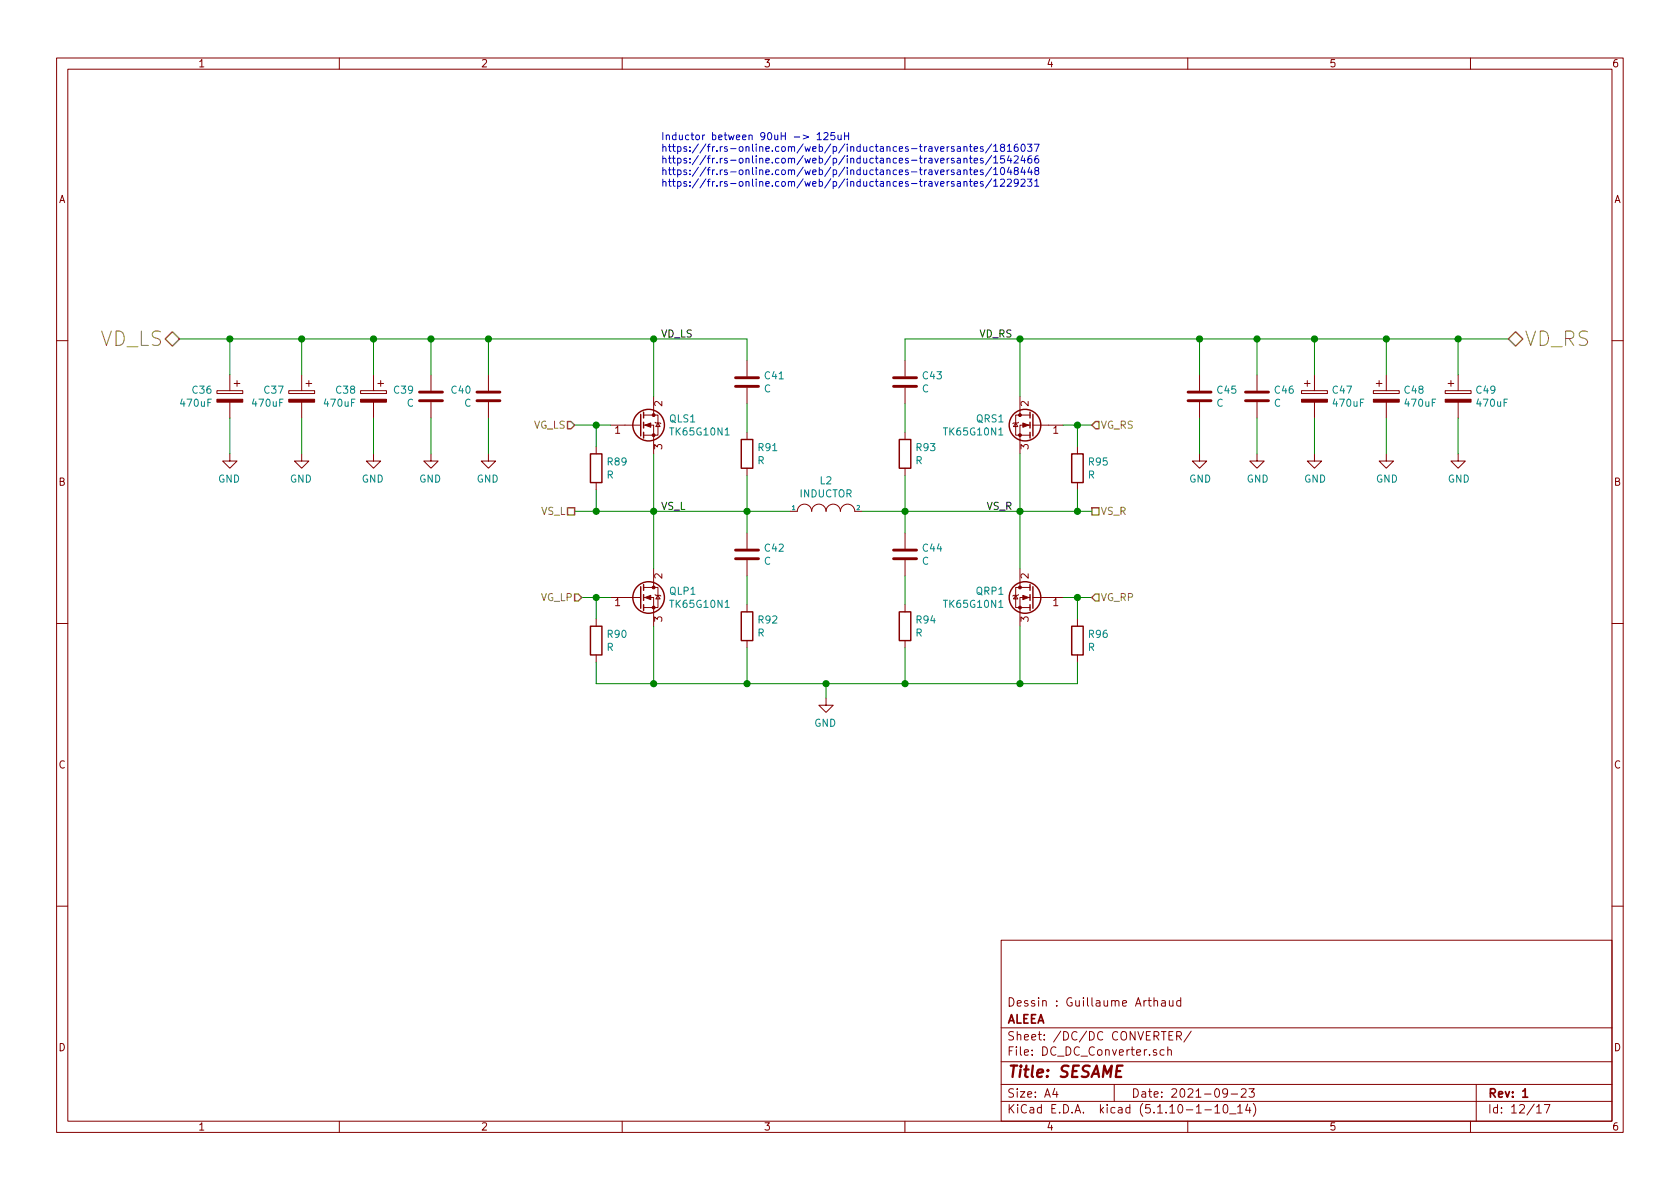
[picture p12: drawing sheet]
<svg xmlns="http://www.w3.org/2000/svg" width="297mm" height="210mm" viewBox="0 0 297 210" stroke-linecap="round" stroke-linejoin="round" font-family="sans-serif">
<g fill="none" stroke="#840000" stroke-width=".18">
<path d="M10 10.3h277v189.9h-277zM12 12.2h273v186.1h-273zM60 10.3v1.9M110 10.3v1.9M160 10.3v1.9M210 10.3v1.9M260 10.3v1.9M10 60.2h2M38.4 69.1h4.5v.5h-4.5zM40.6 66.3v2.8M40.6 71.1v2.8M41.4 67.8h1"/>
<path d="M41.9 67.3v1M51.1 69.1h4.5v.5h-4.5zM53.3 66.3v2.8M53.3 71.1v2.8M54.1 67.8h1M54.6 67.3v1M63.8 69.1h4.5v.5h-4.5zM66 66.3v2.8M66 71.1v2.8M66.8 67.8h1M67.3 67.3v1M76.2 66.3v2.8"/>
<path d="M76.2 71.1v2.8M86.4 66.3v2.8M86.4 71.1v2.8M105.4 79v1.3M107.9 75.2h5.4M113.8 75.2h1.8v5.1M113.8 73.4h2.5v3.6h-2.5M115.6 70.1v3.3M115.8 74.7l.2 .1h.7l.1 .1M116.3 74.8l.4 .6h-.7zM132.1 63.7v2.8M132.1 68.6v2.8"/>
<path d="M132.1 76.4v1.3M160 63.7v2.8M160 68.6v2.8M160 76.4v1.3M179.6 74.8l.4 .6h-.8zM180.1 74.7l-.1 .1h-.8l-.1 .1M180.3 70.1v3.3M182.1 75.2h-1.8v5.1M182.1 73.4h-2.5v3.6h2.5M182.6 75.2h5.4M190.5 79v1.3M212.1 66.3v2.8"/>
<path d="M212.1 71.1v2.8M222.2 66.3v2.8M222.2 71.1v2.8M230.1 69.1h4.6v.5h-4.6zM230.6 67.8h1M231.1 67.3v1M232.4 66.3v2.8M232.4 71.1v2.8M242.8 69.1h4.6v.5h-4.6zM243.3 67.8h1M243.8 67.3v1M245.1 66.3v2.8"/>
<path d="M245.1 71.1v2.8M255.5 69.1h4.6v.5h-4.6zM256 67.8h1M256.5 67.3v1M257.8 66.3v2.8M257.8 71.1v2.8M285 60.2h2M40.6 80.3v1.2h-1.2l1.2 1.3 1.3-1.3h-1.3M53.3 80.3v1.2h-1.2l1.2 1.3 1.3-1.3h-1.3M66 80.3v1.2h-1.2l1.2 1.3 1.3-1.3h-1.3M76.2 80.3v1.2h-1.3l1.3 1.3 1.3-1.3h-1.3M86.4 80.3v1.2h-1.3l1.3 1.3 1.2-1.3h-1.2"/>
<path d="M105.4 85.3v1.3M132.1 82.8v1.3M132.1 94.2v2.8M132.1 99.1v2.7M139.7 90.4h1.3a1.27 1.27 0 0 1 1.2-1.3 1.27 1.27 0 0 1 1.3 1.3 1.27 1.27 0 0 1 1.3-1.3 1.27 1.27 0 0 1 1.2 1.3 1.27 1.27 0 0 1 1.3-1.3 1.27 1.27 0 0 1 1.3 1.3 1.27 1.27 0 0 1 1.3-1.3 1.27 1.27 0 0 1 1.2 1.3h1.3M160 82.8v1.3M160 94.2v2.8M160 99.1v2.7M190.5 85.3v1.3M212.1 80.3v1.2h1.3l-1.3 1.3-1.3-1.3h1.3M222.2 80.3v1.2h1.3l-1.3 1.3-1.2-1.3h1.2M232.4 80.3v1.2h1.3l-1.3 1.3-1.3-1.3h1.3"/>
<path d="M245.1 80.3v1.2h1.3l-1.3 1.3-1.3-1.3h1.3M257.8 80.3v1.2h1.3l-1.3 1.3-1.3-1.3h1.3M10 110.3h2M105.4 109.5v1.2M105.4 115.8v1.3M107.9 105.7h5.4M113.8 105.7h1.8v5M113.8 103.9h2.5v3.5h-2.5M115.6 100.6v3.3M115.8 105.2l.2 .1h.7l.1 .1M116.3 105.3l.4 .6h-.7zM132.1 106.9v1.3"/>
<path d="M132.1 113.3v1.2M160 106.9v1.3M160 113.3v1.2M179.6 105.3l.4 .6h-.8zM180.1 105.2l-.1 .1h-.8l-.1 .1M180.3 100.6v3.3M182.1 105.7h-1.8v5M182.1 103.9h-2.5v3.5h2.5M182.6 105.7h5.4M190.5 109.5v1.2M190.5 115.8v1.3M285 110.3h2"/>
<path d="M146 123.4v1.3h-1.2l1.2 1.3 1.3-1.3h-1.3M10 160.2h2M177 166.3h108v32h-108zM204 177.1l.3-.2 .3 .1 .1 .9M204 176.4v1.5M205.4 177h.6v.9M206 177.3l-.5 .1a.29 .29 0 0 0-.2 .2 .29 .29 0 0 0 .2 .3l.5-.1M206.8 176.9v.9l.4 .1 .2-.1M207.4 176.9v1M208.8 177l-.5-.1-.2 .3v.6l.2 .1 .5-.1M208.8 176.4v1.5M285 160.2h2"/>
<path d="M60 198.3v1.9M110 198.3v1.9M160 198.3v1.9M177 194.8h108M177 191.8h108M177 187.8h108M177 181.8h108M186.5 192.5l-.4 1h1M186.8 193v1M197 191.8v3M204.5 185.7l-.4-.1-.2 .2 .1 .2 .5 .2v.3h-.6M205.8 185.7l-.4-.1-.3 .3 .1 .6 .2 .1 .4-.1"/>
<path d="M206.5 185.7l.2-.1 .3 .1 .1 .9M206.5 185.1v1.5M206.7 183.1h.5M207.4 182.4h-.7v1.5h.7M208.1 183.2l.7-.1 .1-.2-.1-.4-.7-.1v1.5M208.4 183.2l.5 .7M210 198.3v1.9M210.6 182.3l-1.3 2M213 196.3h1.2M214.8 195.8l.4-.5v1.5M214.8 196.8h.9M216.4 195.5l.3-.2a.94 .94 0 0 1 0 1.5l-.4-.3v-.6z"/>
<path d="M217 193.2l-.1 .2a.48 .48 0 0 1-.6-.1v-.6a.48 .48 0 0 1 .6-.1l.1 .1a1.19 1.19 0 0 1-.2 1.2l-.5 .1M217.4 197h1.1M217.7 193.5h1.1M218.8 195.8l.5-.5v1.5M218.8 196.8h.9M219.5 192.7l.2-.2h.3l.3 .2v.3v.2l-.9 .8h.9M220.6 195.2l-.4 1.1h1M220.8 192.5h1l-.5 .6 .4 .1v.7l-.2 .1-.7-.1M221 195.8v1M221.6 195.1a1.71 1.71 0 0 1 0 2.3M260 198.3v1.9M261 191.8v6.5"/>
<path d="M271.7 195.8l.4-.5v1.5M271.7 196.8h.8M273 195.3h1l-.6 1.5"/>
</g>
<path d="M269.2 193l.5-.5v1.5M269.2 194h.9" fill="none" stroke="#840000" stroke-width=".3"/>
<g fill="none" stroke="#840000" stroke-width=".25">
<path d="M113.3 73.3v3.8M113.8 72.9v1M113.8 74.7v1M113.8 76.4v1.1M131.1 77.7h2v5.1h-2zM159 77.7h2v5.1h-2zM182.1 72.9v1M182.1 74.7v1M182.1 76.4v1.1M182.6 73.3v3.8M104.4 80.3h2v5h-2zM189.5 80.3h2v5h-2z"/>
<path d="M104.4 110.7h2v5.1h-2zM113.3 103.8v3.8M113.8 103.4v1M113.8 105.2v1M113.8 106.9v1M131.1 108.2h2v5.1h-2zM159 108.2h2v5.1h-2zM182.1 103.4v1M182.1 105.2v1M182.1 106.9v1M182.6 103.8v3.8M189.5 110.7h2v5.1h-2z"/>
<circle cx="114.7" cy="75.2" r="2.79"/>
<circle cx="181.2" cy="75.2" r="2.79"/>
<circle cx="114.7" cy="105.7" r="2.79"/>
<circle cx="181.2" cy="105.7" r="2.79"/>
</g>
<g fill="#840000" stroke="#840000" stroke-width=".18">
<path d="M114 75.2l1.1-.4v.8z"/>
<path d="M63.8 70.6h4.5v.5h-4.5z"/>
<path d="M114 105.7l1.1-.4v.7z"/>
<path d="M180.8 105.3l1.1 .4-1.1 .3z"/>
<path d="M51.1 70.6h4.5v.5h-4.5z"/>
<path d="M38.4 70.6h4.5v.5h-4.5z"/>
<path d="M180.8 74.8l1.1 .4-1.1 .4z"/>
<path d="M230.1 70.6h4.6v.5h-4.6z"/>
<path d="M242.8 70.6h4.6v.5h-4.6z"/>
<path d="M255.5 70.6h4.6v.5h-4.6z"/>
<circle cx="115.6" cy="77" r=".25"/>
<circle cx="115.6" cy="73.4" r=".25"/>
<circle cx="115.6" cy="107.4" r=".25"/>
<circle cx="115.6" cy="103.9" r=".25"/>
<circle cx="180.3" cy="107.4" r=".25"/>
<circle cx="180.3" cy="103.9" r=".25"/>
<circle cx="180.3" cy="77" r=".25"/>
<circle cx="180.3" cy="73.4" r=".25"/>
</g>
<path d="M128.2 76.9h.7M176.6 76.9h.7M128.2 107.4h.7M176.6 107.4h.7" fill="none" stroke="#008484" stroke-width=".18"/>
<g fill="none" stroke="#840000" stroke-width=".51">
<path d="M74.2 70.9h4M74.2 69.3h4M84.3 70.9h4.1M84.3 69.3h4.1M130 68.3h4.1M130 66.8h4.1M158 68.3h4.1M158 66.8h4.1M210.1 70.9h4M210.1 69.3h4M220.2 70.9h4.1M220.2 69.3h4.1"/>
<path d="M130 98.8h4.1M130 97.3h4.1M158 98.8h4.1M158 97.3h4.1"/>
</g>
<g fill="none" stroke="#008400" stroke-width=".18">
<path d="M31.7 59.9h100.4v3.8M40.6 59.9v6.4M53.3 59.9v6.4M66 59.9v6.4M76.2 59.9v6.4M86.4 59.9v6.4M115.6 59.9v10.2M180.3 59.9v10.2M212.1 59.9v6.4M222.2 59.9v6.4M232.4 59.9v6.4M245.1 59.9v6.4"/>
<path d="M257.8 59.9v6.4M266.7 59.9h-106.7v3.8M40.6 73.9v6.4M53.3 73.9v6.4M66 73.9v6.4M76.2 73.9v6.4M86.4 73.9v6.4M101.6 75.2h6.3M105.4 75.2v3.8M132.1 71.4v5M160 71.4v5M188 75.2h5"/>
<path d="M190.5 75.2v3.8M212.1 73.9v6.4M222.2 73.9v6.4M232.4 73.9v6.4M245.1 73.9v6.4M257.8 73.9v6.4M101.6 90.4h38.1M105.4 86.6v3.8M115.6 80.3v20.3M132.1 84.1v10.1M152.4 90.4h40.6M160 84.1v10.1"/>
<path d="M180.3 80.3v20.3M190.5 86.6v3.8M102.9 105.7h5M105.4 117.1v3.8h85.1v-3.8M105.4 105.7v3.8M115.6 110.7v10.2M132.1 101.8v5.1M132.1 114.5v6.4M160 101.8v5.1M160 114.5v6.4M180.3 110.7v10.2M188 105.7h5"/>
<path d="M190.5 105.7v3.8M146 120.9v2.5"/>
</g>
<path d="M29.2 59.9l1.3-1.2 1.2 1.2-1.2 1.3zM266.7 59.9l1.3-1.2 1.2 1.2-1.2 1.3zM100.3 74.5h.7l.6 .7-.6 .6h-.7zM193.7 74.5h.6v1.3h-.6l-.7-.6zM100.3 89.8h1.3v1.3h-1.3zM193 89.8h1.3v1.3h-1.3zM101.6 105h.6l.7 .7-.7 .6h-.6zM193.7 105h.6v1.3h-.6l-.7-.6z" fill="none" stroke="#848400" stroke-width=".25"/>
<g fill="none" stroke="#0000c2" stroke-width=".18">
<path d="M144.5 23.8l.4-.4v1.3M144.5 24.7h.7M145.7 23.6l.5-.2 .2 .4v.2l-.8 .7h.8M147.6 23.4h-.6l-.1 .6 .2-.1 .5 .1v.6l-.2 .1-.5-.1M148.2 23.9v.8h.3l.2-.1M148.7 23.9v.8M149.3 23.4v1.3M149.3 24h.7M150 23.4v1.3M167.5 32.1v.8M167.8 25.9l-.3 .3M167.8 28l-.3 .2"/>
<path d="M167.8 30l-.3 .3M167.8 32.1l-.3 .2M168.7 26l-.3-.1-.2 .2v.2l.5 .1v.3h-.5M168.7 28h-.3l-.2 .2v.1l.5 .2v.3h-.5M168.7 30.1l-.3-.1-.2 .2v.2l.5 .1v.3h-.5M168.7 32.2l-.3-.1-.2 .2v.2l.5 .1v.3h-.5M169.3 26h.4l.1 .8M169.3 28h.4l.1 .8M169.3 30.1h.4l.1 .8M169.3 32.2h.4l.1 .7M169.8 26.2l-.4 .1-.2 .2 .1 .2h.5M169.8 28.3h-.4l-.2 .2 .1 .3h.5"/>
<path d="M169.8 30.3l-.4 .1-.2 .2 .1 .2h.5M169.8 32.4l-.4 .1-.2 .1 .1 .3h.5M170.4 26.1l.2-.2 .3 .1 .1 .8M170.4 28.1l.2-.1h.3l.1 .8M170.4 30.2l.2-.2 .3 .1 .1 .8M170.4 32.2l.2-.1 .3 .1 .1 .7M170.4 25.9v.9M170.4 28v.8M170.4 30v.9M170.4 32.1v.8M171.4 25.9h.5M171.4 28h.5"/>
<path d="M171.4 30h.5M171.4 32.1h.5M171.6 25.5v1.1l.3 .2M171.6 27.6v1l.3 .2M171.6 29.6v1.1l.3 .2M171.6 31.7v1.1l.3 .1M172.2 26.3l.6-.1v-.2l-.4-.1-.2 .2 .1 .6h.5M172.2 28.4l.6-.1v-.3h-.4l-.2 .2 .1 .6h.5M172.2 30.4l.6-.1v-.2l-.4-.1-.2 .2 .1 .6h.5M172.2 32.5l.6-.1v-.2l-.4-.1-.2 .2 .1 .6h.5M173.8 26l-.3-.1-.2 .2 .1 .2 .4 .1v.3h-.5M173.8 28h-.3l-.2 .2 .1 .1 .4 .2v.3h-.5"/>
<path d="M173.8 30.1l-.3-.1-.2 .2 .1 .2 .4 .1v.3h-.5M173.8 32.2l-.3-.1-.2 .2 .1 .2 .4 .1v.3h-.5M175.3 25.4l-1.1 1.7M175.3 27.5l-1.1 1.6M175.3 29.6l-1.1 1.6M175.3 31.6l-1.1 1.6M175.7 25.9l.3-.4v1.3M175.7 27.9l.3-.3v1.2M175.7 30l.3-.4v1.3M175.7 32l.3-.3v1.2M175.7 26.8h.7M175.7 28.8h.7"/>
<path d="M175.7 30.9h.7M175.7 32.9h.7M176.9 31.8l.5-.1 .2 .1v.2v.2l-.8 .7h.8M177 29.7l.2-.1a.67 .67 0 0 1 .4 .6 .67 .67 0 0 1-.4 .7l-.3-.5zM177.1 26.1l-.2-.3 .1-.2 .1-.1 .5 .1v.3l-.6 .2-.1 .2v.2l.2 .3 .4-.1 .1-.2v-.3l-.2-.1M177.6 27.6h-.6l-.1 .6 .2-.2 .5 .2v.5l-.2 .1-.5-.1M178.1 25.9l.4-.4v1.3M178.1 31.8l.5-.1 .2 .3-.7 .9h.7M178.1 26.8h.7M178.4 27.5l-.3 .9h.8M178.4 29.6l-.3 .8h.8M178.7 28v.8"/>
<path d="M178.7 30v.9M179.3 27.7l.5-.1 .2 .3v.2l-.8 .7h.8M179.6 30.2l-.2-.2v-.3l.4-.1 .2 .1v.3l-.6 .2-.1 .2v.3l.3 .2h.2l.2-.2v-.4l-.2-.1M179.9 25.5l-.3 .1a.87 .87 0 0 0 0 1.2l.4-.2v-.5l-.4-.1-.3 .2M180 32.2l-.2 .3-.4-.1-.1-.2 .1-.4 .2-.1h.2l.2 .2a.97 .97 0 0 1-.2 1h-.4M180.5 31.8l.5-.1 .3 .3-.8 .9h.8M180.6 25.6l.2-.1a.67 .67 0 0 1 .5 .6 .67 .67 0 0 1-.5 .7l-.3-.5zM180.8 27.5l-.3 .9h.8M180.8 29.6l-.3 .8h.8M181.1 28v.8M181.1 30v.9M181.7 25.5h.7l-.4 .5 .4 .1-.1 .6-.4 .1-.2-.2"/>
<path d="M181.7 31.7h.7l-.4 .5 .4 .1-.1 .6h-.4l-.2-.1M182 29.6l-.3 .8h.8M182.3 27.6h-.3a.87 .87 0 0 0 0 1.2l.4-.1v-.5l-.4-.2-.3 .3M182.3 30v.9M182.9 25.5h.8l-.5 1.3M183 32l.3-.3v1.2M183 32.9h.7M183.2 30.2l-.2-.2v-.3l.4-.1 .2 .1v.3l-.5 .2-.1 .2v.3l.2 .2h.2l.3-.2-.1-.4-.2-.1M183.5 27.6h-.3a.87 .87 0 0 0 0 1.2l.4-.1v-.5l-.4-.2-.2 .3"/>
</g>
<g fill="#008400" stroke="#008400" stroke-width=".25">
<circle cx="66" cy="59.9" r=".51"/>
<circle cx="190.5" cy="90.4" r=".51"/>
<circle cx="76.2" cy="59.9" r=".51"/>
<circle cx="160" cy="90.4" r=".51"/>
<circle cx="86.4" cy="59.9" r=".51"/>
<circle cx="180.3" cy="59.9" r=".51"/>
<circle cx="132.1" cy="90.4" r=".51"/>
<circle cx="105.4" cy="105.7" r=".51"/>
<circle cx="180.3" cy="90.4" r=".51"/>
<circle cx="115.6" cy="120.9" r=".51"/>
<circle cx="132.1" cy="120.9" r=".51"/>
<circle cx="257.8" cy="59.9" r=".51"/>
<circle cx="245.1" cy="59.9" r=".51"/>
<circle cx="232.4" cy="59.9" r=".51"/>
<circle cx="222.3" cy="59.9" r=".51"/>
<circle cx="212.1" cy="59.9" r=".51"/>
<circle cx="190.5" cy="105.7" r=".51"/>
<circle cx="180.3" cy="120.9" r=".51"/>
<circle cx="146.1" cy="120.9" r=".51"/>
<circle cx="105.4" cy="90.4" r=".51"/>
<circle cx="115.6" cy="90.4" r=".51"/>
<circle cx="105.4" cy="75.2" r=".51"/>
<circle cx="115.6" cy="59.9" r=".51"/>
<circle cx="53.3" cy="59.9" r=".51"/>
<circle cx="160" cy="120.9" r=".51"/>
<circle cx="40.6" cy="59.9" r=".51"/>
<circle cx="190.5" cy="75.2" r=".51"/>
</g>
<g font-size="3.5" fill="#848400">
<text x="17.6" y="61.2">VD_LS</text>
<text x="269.5" y="61.2">VD_RS</text>
</g>
<text font-size="2.8" fill="#840000" x="178" y="190.5">Title: SESAME</text>
<g font-size="2.1" fill="#840000">
<text x="178" y="178">Dessin : Guillaume Arthaud</text>
<text x="178" y="184">Sheet: /DC/DC CONVERTER/</text>
<text x="178" y="181">ALEEA</text>
<text x="178" y="186.7">File: DC_DC_Converter.sch</text>
<text x="178" y="196.9">KiCad E.D.A. kicad (5.1.10-1-10_14)</text>
<text x="178" y="194.1">Size: A4</text>
<text x="200" y="194.1">Date: 2021-09-23</text>
<text x="263" y="194.1">Rev: 1</text>
<text x="263" y="196.9">Id: 12/17</text>
</g>
<g font-size="1.8" fill="#840000">
<text x="35" y="11.9">1</text>
<text x="85" y="11.9">2</text>
<text x="135" y="11.9">3</text>
<text x="185" y="11.9">4</text>
<text x="235" y="11.9">5</text>
<text x="285" y="11.9">6</text>
<text x="10.4" y="35.9">A</text>
<text x="285.4" y="35.9">A</text>
<text x="117.1" y="71.9" transform="rotate(-90 117.1 71.9)">2</text>
<text x="181.9" y="71.9" transform="rotate(-90 181.9 71.9)">2</text>
<text x="108.7" y="76.7">1</text>
<text x="186.2" y="76.7">1</text>
<text x="117.1" y="79.5" transform="rotate(-90 117.1 79.5)">3</text>
<text x="181.9" y="79.5" transform="rotate(-90 181.9 79.5)">3</text>
<text x="10.4" y="85.9">B</text>
<text x="285.4" y="85.9">B</text>
<text x="108.7" y="107.2">1</text>
<text x="117.1" y="102.3" transform="rotate(-90 117.1 102.3)">2</text>
<text x="181.9" y="102.3" transform="rotate(-90 181.9 102.3)">2</text>
<text x="186.2" y="107.2">1</text>
<text x="117.1" y="110" transform="rotate(-90 117.1 110)">3</text>
<text x="181.9" y="110" transform="rotate(-90 181.9 110)">3</text>
<text x="10.4" y="135.9">C</text>
<text x="285.4" y="135.9">C</text>
<text x="10.4" y="185.9">D</text>
<text x="285.4" y="185.9">D</text>
<text x="35" y="199.9">1</text>
<text x="85" y="199.9">2</text>
<text x="135" y="199.9">3</text>
<text x="185" y="199.9">4</text>
<text x="235" y="199.9">5</text>
<text x="285" y="199.9">6</text>
</g>
<g font-size="1.8" fill="#0000c2">
<text x="116.8" y="24.8">Inductor between 90uH -&gt; 125uH</text>
<text x="116.8" y="26.8">https://fr.rs-online.com/web/p/inductances-traversantes/1816037</text>
<text x="116.8" y="28.9">https://fr.rs-online.com/web/p/inductances-traversantes/1542466</text>
<text x="116.8" y="31">https://fr.rs-online.com/web/p/inductances-traversantes/1048448</text>
<text x="116.8" y="33">https://fr.rs-online.com/web/p/inductances-traversantes/1229231</text>
</g>
<g font-size="1.8">
<text x="116.8" y="59.7">VD_LS</text>
<text x="173.2" y="59.7">VD_RS</text>
<text x="116.8" y="90.2">VS_L</text>
<text x="174.4" y="90.2">VS_R</text>
</g>
<g font-size="1.8" fill="#008484">
<text x="32.1" y="71.9">470uF</text>
<text x="34.1" y="69.6">C36</text>
<text x="44.8" y="71.9">470uF</text>
<text x="46.8" y="69.6">C37</text>
<text x="57.5" y="71.9">470uF</text>
<text x="59.5" y="69.6">C38</text>
<text x="69.7" y="69.6">C39</text>
<text x="71.9" y="71.9">C</text>
<text x="79.9" y="69.6">C40</text>
<text x="82.1" y="71.9">C</text>
<text x="135.1" y="69.4">C</text>
<text x="135.3" y="67.1">C41</text>
<text x="163" y="69.4">C</text>
<text x="163.2" y="67.1">C43</text>
<text x="215.1" y="71.9">C</text>
<text x="215.3" y="69.6">C45</text>
<text x="225.2" y="71.9">C</text>
<text x="225.5" y="69.6">C46</text>
<text x="235.7" y="69.6">C47</text>
<text x="235.9" y="71.9">470uF</text>
<text x="248.4" y="69.6">C48</text>
<text x="248.6" y="71.9">470uF</text>
<text x="261.1" y="69.6">C49</text>
<text x="261.3" y="71.9">470uF</text>
<text x="118.4" y="74.7">QLS1</text>
<text x="118.8" y="77">TK65G10N1</text>
<text x="167.2" y="77">TK65G10N1</text>
<text x="172.7" y="74.7">QRS1</text>
<text x="107.5" y="82.3">R89</text>
<text x="133.9" y="82.1">R</text>
<text x="134.1" y="79.8">R91</text>
<text x="161.9" y="82.1">R</text>
<text x="162.1" y="79.8">R93</text>
<text x="192.6" y="82.3">R95</text>
<text x="38.6" y="85.3">GND</text>
<text x="51.3" y="85.3">GND</text>
<text x="64" y="85.3">GND</text>
<text x="74.1" y="85.3">GND</text>
<text x="84.3" y="85.3">GND</text>
<text x="107.3" y="84.6">R</text>
<text x="141.4" y="88">INDUCTOR</text>
<text x="145" y="85.6">L2</text>
<text x="192.4" y="84.6">R</text>
<text x="210.3" y="85.3">GND</text>
<text x="220.4" y="85.3">GND</text>
<text x="230.6" y="85.3">GND</text>
<text x="243.3" y="85.3">GND</text>
<text x="256" y="85.3">GND</text>
<text x="135.1" y="99.9">C</text>
<text x="135.3" y="97.6">C42</text>
<text x="163" y="99.9">C</text>
<text x="163.2" y="97.6">C44</text>
<text x="118.4" y="105.2">QLP1</text>
<text x="118.8" y="107.5">TK65G10N1</text>
<text x="167.2" y="107.5">TK65G10N1</text>
<text x="172.6" y="105.2">QRP1</text>
<text x="107.5" y="112.8">R90</text>
<text x="133.9" y="112.6">R</text>
<text x="134.1" y="110.3">R92</text>
<text x="161.9" y="112.6">R</text>
<text x="162.1" y="110.3">R94</text>
<text x="192.6" y="112.8">R96</text>
<text x="107.3" y="115.1">R</text>
<text x="192.4" y="115.1">R</text>
<text x="144" y="128.5">GND</text>
</g>
<g font-size="1.8" fill="#848400">
<text x="94.3" y="75.8">VG_LS</text>
<text x="194.6" y="75.8">VG_RS</text>
<text x="95.7" y="91.1">VS_L</text>
<text x="194.6" y="91.1">VS_R</text>
<text x="95.6" y="106.3">VG_LP</text>
<text x="194.6" y="106.3">VG_RP</text>
</g>
<g font-size="1.1" fill="#008484">
<text x="140.1" y="90.2">1</text>
<text x="151.5" y="90.2">2</text>
</g>
</svg>
